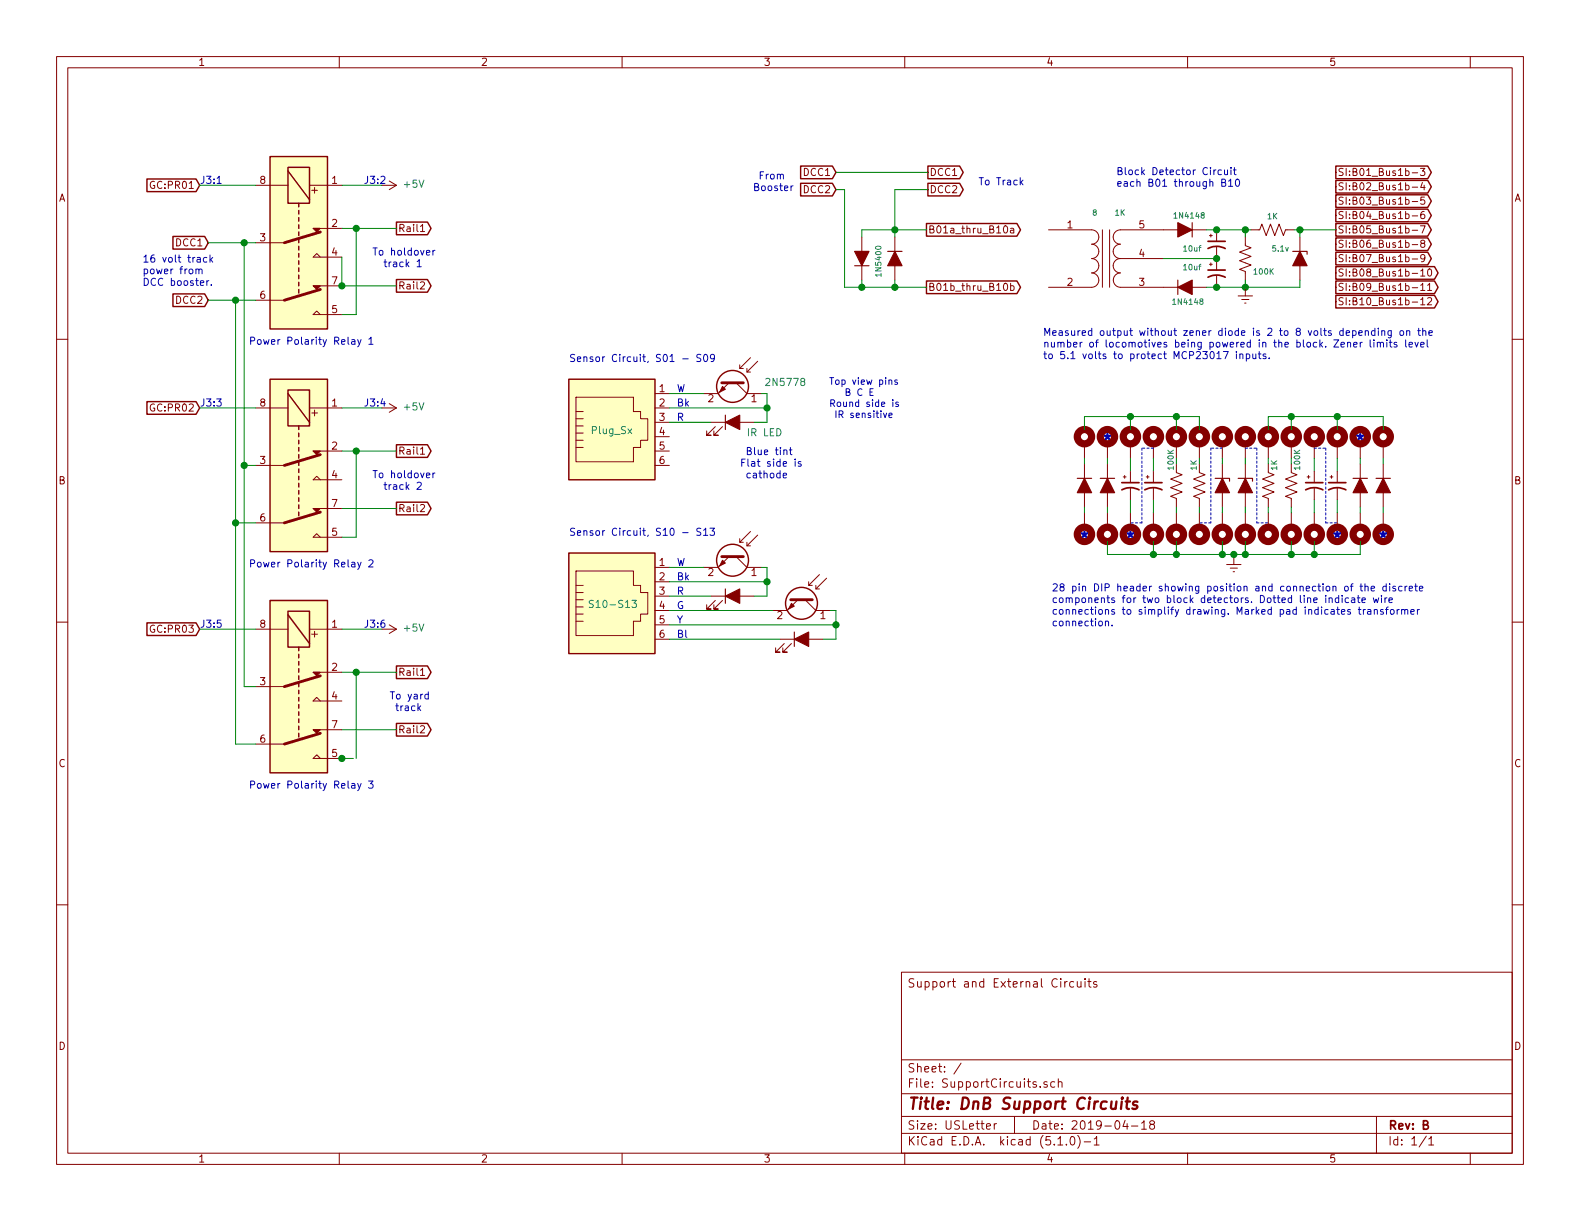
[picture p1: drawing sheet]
<svg xmlns="http://www.w3.org/2000/svg" width="279mm" height="216mm" viewBox="0 0 279 216" stroke-linecap="round" stroke-linejoin="round" font-family="sans-serif">
<g fill="none" stroke="#840000" stroke-width=".18">
<path d="M10 10h259.4v195.9h-259.4zM12 12h255.4v191.9h-255.4zM60 10v2M110 10v2M160 10v2M210 10v2M260 10v2M45.2 32.8h5.7M54.7 32.8h5.8M55.1 33.7h1M55.6 33.1v1.1M67.6 32.8h2.5"/>
<path d="M68.8 32l1.3 .8M70.1 32.8l-1.3 .7M249.7 30.6h1M249.7 33.1h1M249.7 35.6h1M249.7 38.2h1M251.2 29.8h.8l-.5 .5 .4 .1 .1 .4-.3 .2-.5-.1M251.2 39.9h.8l-.5 1.3M251.5 32.3l-.3 .8h.8M251.8 37.4l-.4 .1-.2 .4 .1 .6 .2 .2 .3-.1 .2-.2-.2-.5h-.3l-.3 .2M251.8 32.7v.9M251.9 34.8h-.6l-.1 .7 .5-.2 .3 .3v.3l-.3 .2-.5-.1"/>
<path d="M10 60h2M45.2 42.9h5.1M45.2 53.1h5.1M55.4 40.4h5.1M55.4 50.5h5.1M56.6 45.5l-.6-.7-.6 .7h5.1M56.6 55.6l-.6-.6-.6 .6h5.1M74.3 40l.4-.3v1.2M74.3 50l.5-.2 .3 .4-.8 .9h.8M74.3 40.9h.8M152.4 41.9v7.6M158.2 41.9v7.6"/>
<path d="M177.6 40.1l.1-.2a.67 .67 0 0 1 .5 .7 .67 .67 0 0 1-.5 .6l-.3-.5zM177.6 50.2l.1-.1a.67 .67 0 0 1 .5 .6 .67 .67 0 0 1-.5 .7l-.3-.5zM178.7 40.4h.5l.1 .8M178.7 50.6l.4-.1 .2 .2-.1 .6h-.5M178.7 50.1v1.3M179.3 40.7h-.5l-.1 .2v.2h.6M185.4 40.6h7.6a1.27 1.27 0 0 1 1.3 1.3 1.27 1.27 0 0 1-1.3 1.3 1.27 1.27 0 0 1 1.3 1.3 1.27 1.27 0 0 1-1.3 1.2 1.27 1.27 0 0 1 1.3 1.3 1.27 1.27 0 0 1-1.3 1.3 1.27 1.27 0 0 1 1.3 1.2 1.27 1.27 0 0 1-1.3 1.3h-7.6M194.9 40.6v10.2M196.2 40.6v10.2M198.1 45.7a1.27 1.27 0 0 0-1.3 1.3 1.27 1.27 0 0 0 1.3 1.3 1.27 1.27 0 0 0-1.2 1.2 1.27 1.27 0 0 0 1.2 1.3h15.3M198.1 45.7h7.6M213.4 40.6h-15.3a1.27 1.27 0 0 0-1.3 1.3 1.27 1.27 0 0 0 1.3 1.3 1.27 1.27 0 0 0-1.3 1.3 1.27 1.27 0 0 0 1.3 1.2"/>
<path d="M213.9 46.7h.5M213.9 41.7h.5M214.1 41.4v.5M214.1 46.5v.5M215.1 40.6v2.1M215.1 43.7v4.1M215.1 48.8v2M218.9 52.3h2.6M219.6 53h1.3M220.1 53.6h.2M220.2 41.9v1.5l1 .4-2 .8 2 .7-2 .8 2 .8-2 .7 1 .4v1.5M220.2 51.1v1.2"/>
<path d="M221.2 40.6h1.6l.3-1 .8 2.1 .8-2.1 .7 2.1 .8-2.1 .7 2.1 .4-1.1h1.6M229.9 41.9v7.6M249.7 40.7h1M249.7 43.3h1M249.7 45.8h1M249.7 50.9h1M251.2 53l.4-.4v1.3M251.2 47.9l.4-.4v1.3M251.2 50.4l.4-.3v1.3M251.2 53.9h.8M251.2 48.8h.8M251.2 51.4h.8"/>
<path d="M251.5 43l-.2-.1v-.3l.4-.1 .3 .2-.1 .2-.5 .2-.2 .2 .1 .3 .2 .1h.3l.2-.2v-.2l-.3-.3M252 45.6l-.3 .2-.3-.1-.2-.1 .2-.5 .3-.1 .2 .1a.84 .84 0 0 1-.3 1.2h-.2M252.5 52.8l.4-.2 .3 .4-.1 .2-.7 .7h.8M252.5 50.4l.3-.3v1.3M252.5 51.4h.7M252.6 47.7l.2-.2a.69 .69 0 0 1 .4 .7 .69 .69 0 0 1-.4 .6l-.2-.1-.1-.4zM267.4 60h2M45.2 72.1h5.7M54.7 72.1h5.8M55.1 73h1M55.4 79.8h5.1M55.6 72.5v1"/>
<path d="M67.6 72.1h2.5M68.8 71.4l1.3 .7M70.1 72.1l-1.3 .8M74.3 79.4l.4-.4v1.3M101.9 72.8h1.2M101.9 74h1.2M101.9 75.3h1.2M101.9 76.6h1.2M101.9 77.9h1.2M101.9 79.1h1.2M101.9 70.2h10.1v2.6h1.3v1.2h1.3v3.9h-1.3v1.2h-1.3v2.6h-10.1zM115.8 69.6h2.6"/>
<path d="M115.8 72.1h2.6M115.8 74.7h2.6M115.8 77.2h2.6M115.8 79.8h2.6M125.7 74.7h7.6M126.5 75.4l-1.5 1.6h.7h-.7v-.8M127.8 75.4l-1.6 1.6h.8h-.8v-.8M128.9 67.7l-1.9 1.9h-2.5M130.2 67.7l1.9 1.9h2.5M130.8 64.5v.7M132.1 65.2v.6M132.7 63.2l-1.9 2h.6"/>
<path d="M134 63.9l-1.9 1.9h.6M191.8 78.5v2.5M195.8 78.5v2.5M199.9 78.5v2.5M204 78.5v2.5M208 78.5v2.5M212.1 78.5v2.5M216.2 78.5v2.5M220.2 78.5v2.5M224.3 78.5v2.5M228.3 78.5v2.5M232.4 78.5v2.5"/>
<path d="M236.5 78.5v2.5M240.5 78.5v2.5M244.6 78.5v2.5M45.2 82.3h5.1M45.2 92.5h5.1M55.4 89.9h5.1M56.6 84.8l-.6-.6-.6 .6h5.1M56.6 95l-.6-.6-.6 .6h5.1M74.3 89.3l.5-.1 .3 .4-.8 .9h.8M74.3 80.3h.8M115.8 82.3h2.6M128.9 98.4l-1.9 1.9h-2.5"/>
<path d="M130.2 98.4l1.9 1.9h2.5M130.8 95.3v.6M132.1 95.9v.6M132.7 94l-1.9 1.9h.6M134 94.6l-1.9 1.9h.6M191.8 82v7.7M191.8 90.7v2.5M195.8 82v7.7M195.8 90.7v2.5M198.6 84.3h.5M198.9 84.1v.5M199.9 83.3v2"/>
<path d="M199.9 86.4v2M199.9 90.7v2.5M202.7 84.3h.5M202.9 84.1v.5M204 83.3v2M204 86.4v2M204 90.7v2.5M208 83.3v.3l1 .3-2 .8 2 .8-2 .7 2 .8-2 .8 1 .3v1.6M208 90.7v2.5M212.1 83.3v.3l1 .3-2 .8 2 .8-2 .7 2 .8-2 .8 1 .3v1.6M212.1 90.7v2.5M216.2 82v7.7"/>
<path d="M216.2 90.7v2.5M216.9 99.8h2.6M218.2 98.6v1.2M220.2 82v7.7M220.2 90.7v2.5M224.3 82v1.6l1 .3-2 .8 2 .8-2 .7 2 .8-2 .8 1 .3v1.6M224.3 90.7v2.5M228.3 82v1.6l1.1 .3-2.1 .8 2.1 .8-2.1 .7 2.1 .8-2.1 .8 1 .3v1.6M228.3 90.7v2.5M231.1 84.3h.5M231.4 84.1v.5M232.4 83.3v2"/>
<path d="M232.4 86.4v2M232.4 90.7v2.5M235.2 84.3h.5M235.5 84.1v.5M236.5 83.3v2M236.5 86.4v2M236.5 90.7v2.5M240.5 82v7.7M240.5 90.7v2.5M244.6 82v7.7M244.6 90.7v2.5M10 110h2"/>
<path d="M45.2 111.3h5.7M54.7 111.3h5.8M55.1 112.1h1M55.4 118.9h5.1M55.6 111.6v1M67.6 111.3h2.5M68.8 110.5l1.3 .8M70.1 111.3l-1.3 .7M74.3 118.5l.4-.3v1.2M74.3 119.4h.8M101.9 103.5h1.2M101.9 104.8h1.2"/>
<path d="M101.9 106h1.2M101.9 107.3h1.2M101.9 108.6h1.2M101.9 109.9h1.2M101.9 101h10.1v2.5h1.3v1.3h1.3v3.8h-1.3v1.3h-1.3v2.5h-10.1zM115.8 100.3h2.6M115.8 102.9h2.6M115.8 105.4h2.6M115.8 108h2.6M115.8 110.5h2.6M115.8 113h2.6M125.7 105.4h7.6"/>
<path d="M126.5 106.2l-1.5 1.5h.7h-.7v-.8M127.8 106.2l-1.6 1.5h.8h-.8v-.8M137.9 113h7.6M138.7 113.8l-1.5 1.5h.7h-.7v-.7M140 113.8l-1.6 1.5h.8h-.8v-.7M141.1 106l-1.9 2h-2.5M142.4 106l1.9 2h2.5M143 102.9v.6M144.3 103.5v.6M144.9 101.6l-1.9 1.9h.6M146.2 102.2l-1.9 1.9h.6M217.6 100.5h1.2"/>
<path d="M218.1 101.1h.2M267.4 110h2M45.2 121.4h5.1M45.2 131.6h5.1M55.4 129h5.1M56.6 124l-.6-.7-.6 .7h5.1M56.6 134.1l-.6-.6-.6 .6h5.1M74.3 128.4l.5-.1 .3 .4-.8 .9h.8M10 160h2M267.4 160h2M159.4 171.9h108v32h-108zM188.3 173.6v.9"/>
<path d="M188.7 173.6l-.4 .2M189.9 173.6h-.5l-.2 .2v.6l.2 .1h.5M190.5 173.6v.7a.39 .39 0 0 0 .7 .1M191.2 173.6v.9M191.9 173.1v.1M191.9 173.6v.9M192.4 173.6h.5M192.6 173.1v1.2l.3 .2M193.9 173.6h-.3l-.2 .2v.2l.5 .1v.4h-.5M159.4 197.4h108M159.4 193.4h108M159.4 187.4h108"/>
<path d="M170 188l-1.3 1.9M174.4 199.2l.8-.2-.1-.2-.4-.1-.3 .2 .1 .7h.6M175.8 198.7v1M176.2 198.7l-.3 .1-.1 .2M179.4 197.4v3M183.9 192.1v.2M185.2 191.3a.37 .37 0 0 0-.6 .2l.1 .2 .5 .1v.2l-.2 .3-.4-.1M186.5 191.3h-.4l-.3 .2 .1 .6 .2 .2 .4-.1M187.1 191.4l.1-.1a.37 .37 0 0 1 .6 .2v.8M187.1 190.8v1.5M199 198.1l-.4 1.1h.9M199.3 198.7v1"/>
<path d="M200.1 199.1h1.1M201.9 198.6l.4-.4v1.5M201.9 199.7h.8M203.6 198.8l-.3-.3 .1-.2 .2-.1h.4l.2 .3-.1 .2-.6 .2a.48 .48 0 0 0-.1 .6l.2 .2 .5-.2a.48 .48 0 0 0-.1-.6l-.1-.1M243.4 197.4v6.5M60 203.9v2M110 203.9v2M159.4 200.4h108M160 203.9v2M187.1 202.5h.8M188.6 202.3v.2M189.4 201.1l.3-.1a.94 .94 0 0 1 0 1.5 .82 .82 0 0 1-.3-1.4z"/>
<path d="M190.6 200.8a1.71 1.71 0 0 1 0 2.2M191.7 201.9h1.2M193.5 201.4l.4-.4v1.5M193.5 202.5h.9M210 203.9v2M252.2 200.9l-1.2 1.9M252.7 201.4l.4-.4v1.5M252.7 202.5h.8M260 203.9v2"/>
</g>
<path d="M197.4 194.8l-.1 1.3M198.4 194.8l-.2 1.3M198.5 194.1l-.2 .1 .2 .1v-.2v.2M199.1 194.8h.7M199.4 194.1l-.2 1.7 .1 .2 .3 .1M201.1 194.8a.49 .49 0 0 0-.7 .3v.2l.5 .1 .2 .3-.3 .4-.6-.1" fill="none" stroke="#840000" stroke-width=".41"/>
<g fill="none" stroke="#840000" stroke-width=".25">
<path d="M26 31.6h8.7l.6 1.2-.6 1.1h-8.7zM47.8 27.7h10.1v30.5h-10.1zM50.9 29.6h3.8v6.3h-3.8zM50.9 30.2l3.8 5.1M52.8 35.9v.7M52.8 37.2v.6M52.8 38.5v.6M52.8 39.8v.6M70.1 39.3h5.5l.6 1.1-.6 1.1h-5.5zM141.6 29.4h5.6l.6 1.1-.6 1.1h-5.6zM141.6 32.4h5.6l.6 1.1-.6 1.1h-5.6zM163.8 39.5h16l.7 1.1-.7 1.2h-16z"/>
<path d="M164.1 29.4h5.6l.6 1.1-.6 1.1h-5.6zM164.1 32.4h5.6l.6 1.1-.6 1.1h-5.6zM236.2 29.4h16.3l.6 1.1-.6 1.1h-16.3zM236.2 31.9h16.3l.6 1.1-.6 1.1h-16.3zM236.2 34.4h16.3l.6 1.2-.6 1.1h-16.3zM236.2 37h16.3l.6 1.1-.6 1.1h-16.3zM236.2 39.5h16.3l.6 1.1-.6 1.2h-16.3zM30.6 41.8h5.6l.6 1.1-.6 1.1h-5.6zM30.6 52h5.6l.6 1.1-.6 1.1h-5.6zM52.8 41v.7M52.8 42.3v.6M52.8 43.6v.6"/>
<path d="M52.8 44.8v.7M52.8 46.1v.6M52.8 47.4v.6M52.8 48.6v.7M52.8 49.9v.6M52.8 51.2v.6M70.1 49.4h5.5l.6 1.1-.6 1.2h-5.5zM163.8 49.7h16l.7 1.1-.7 1.1h-16zM236.2 52.2h17.5l.6 1.1-.6 1.2h-17.5zM236.2 42.1h16.3l.6 1.1-.6 1.1h-16.3zM236.2 44.6h16.3l.6 1.1-.6 1.1h-16.3zM236.2 47.1h17.5l.6 1.2-.6 1.1h-17.5z"/>
<path d="M236.2 49.7h17.5l.6 1.1-.6 1.1h-17.5zM26 71h8.7l.6 1.1-.6 1.2h-8.7zM47.8 67.1h10.1v30.4h-10.1zM50.9 69h3.8v6.3h-3.8zM50.9 69.6l3.8 5.1M52.8 75.3v.6M52.8 76.6v.6M52.8 77.9v.6M52.8 79.1v.7M70.1 78.6h5.5l.6 1.2-.6 1.1h-5.5zM100.6 67.1h15.2v17.7h-15.2zM52.8 80.4v.6"/>
<path d="M52.8 81.7v.6M52.8 82.9v.7M52.8 84.2v.6M52.8 85.5v.6M52.8 86.7v.7M52.8 88v.6M52.8 89.3v.6M52.8 90.6v.6M70.1 88.8h5.5l.6 1.1-.6 1.1h-5.5zM100.6 97.8h15.2v17.8h-15.2zM26 110.1h8.7l.6 1.2-.6 1.1h-8.7zM47.8 106.2h10.1v30.5h-10.1z"/>
<path d="M50.9 108.1h3.8v6.3h-3.8zM50.9 108.7l3.8 5.1M52.8 114.4v.7M52.8 115.7v.6M52.8 117v.6M52.8 118.2v.7M52.8 119.5v.6M70.1 117.8h5.5l.6 1.1-.6 1.1h-5.5zM52.8 120.8v.6M52.8 122v.7M52.8 123.3v.7M52.8 124.6v.6"/>
<path d="M52.8 125.9v.6M52.8 127.1v.7M52.8 128.4v.6M52.8 129.7v.6M70.1 127.9h5.5l.6 1.1-.6 1.1h-5.5z"/>
<circle cx="129.5" cy="68.3" r="2.82"/>
<circle cx="129.5" cy="99.1" r="2.82"/>
<circle cx="141.7" cy="106.7" r="2.82"/>
</g>
<g fill="none" stroke="#0000af" stroke-width=".18">
<path d="M38.4 32.4h.7M138 31l.2-.2 .3 .1v.7M139.9 32.9v.8M140.2 32.9l-.3 .2M180.5 32.2l.4 .5M180.9 31.9l-.5 .4M215 30l-.3 .3M216 30.1l-.4-.1-.2 .3 .1 .5h.5M216.1 32.3l.5-.1 .1-.2v-.2l-.6-.1v1.2h.4l.2-.1 .1-.3-.3-.2M216.5 30l.1 .8 .3 .1 .2-.1M217.1 30v.9M217.2 32l.4-.3v1.2"/>
<path d="M217.2 32.9h.8M217.7 29.6v.1M217.7 30v.9M218.1 30h.5M218.3 29.6v1.1l.3 .2M218.6 31.8l.2-.1a.67 .67 0 0 1 .4 .6 .67 .67 0 0 1-.4 .6 .83 .83 0 0 1-.2-1.1zM34.6 47.7l.2-.1h.3l.1 .8M34.6 47.6v.8M34.9 45.6h.5v.8M35.2 47.8l.2-.2h.3v.8M35.4 45.8l-.4 .1-.2 .2 .1 .2h.5M36.6 45.6l-.4-.1-.2 .2 .1 .6h.5"/>
<path d="M36.6 49.6v.9M36.9 49.6l-.3 .3M37.1 45.1v1.3M37.2 45.9l.4 .5M37.4 50.3v.2M37.6 45.5l-.5 .5M65.2 60l.4-.4v1.3M73.8 46.3l.3-.4v1.3M73.8 47.2h.7M75.4 44.7l.6-.1-.1-.3h-.3l-.2 .2 .1 .6h.4M76.6 44.3v.8M76.9 44.3l-.3 .2"/>
<path d="M239.2 58.5h.4l.2 .2-.1 .6h-.5M239.2 58.5v1.2M240.3 58.9l.6-.1-.1-.3h-.3l-.2 .1 .1 .7h.4M241.4 58.6l.2-.1h.3l.1 .8M241.4 58.5v.8M243.1 58.5h-.3l-.3 .2 .1 .6h.5M243.1 58v1.3M243.7 58v.2M243.7 58.5v.8M244.3 58.6l.2-.1h.3l.1 .8M244.3 58.5v.8M246 58.5v1.1l-.2 .1h-.3"/>
<path d="M246 58.5h-.3l-.3 .2 .1 .6h.5M247.6 58.6l.2-.1 .4 .1v.5l-.1 .2h-.3l-.2-.1zM248.7 58.6l.2-.1h.4v.8M248.7 58.5v.8M250.7 58.5h.5M250.9 58v1.1l.3 .2M251.6 58.6l.2-.1h.3v.8M251.6 58v1.3M252.7 58.9l.6-.1-.1-.3h-.3l-.2 .1 .1 .7h.4M44.3 60.3l.7-.1v-.5l-.2-.1h-.5v1.3M45.6 60.1l.3-.1 .2 .2v.6l-.3 .1-.3-.2zM46.6 60l.3 .9 .2-.6 .2 .6 .3-.9"/>
<path d="M65.2 60.9h.8M120.7 63.4h1M123.9 62.7h-.5l-.1 .1v.4l.6 .2v.3l-.2 .2h-.5M124.5 62.8l.2-.1a.67 .67 0 0 1 .5 .6 .67 .67 0 0 1-.5 .6l-.3-.5zM126.3 63.2l-.2 .2h-.2l-.3-.2 .1-.4 .2-.1h.2l.2 .2a.97 .97 0 0 1-.2 1h-.3M138.6 79.7l.2-.1h.3l.1 .8M138.6 79.6v.8M139.6 79.6h.5M139.8 79.1v1.1l.3 .2M153.8 69.3h.4M154.4 68.7h-.6v1.2h.6M156.2 73.1l.3 .7 .3-.7"/>
<path d="M157.2 67.3l.5-.1v.8M157.2 73.5l.6-.2-.1-.2h-.3l-.2 .1 .1 .6h.4M157.9 70.7v.1M157.9 71.1v.8M158.7 67.2h-.3l-.2 .2 .1 .1 .4 .1v.3h-.5M158.9 71.1h-.3l-.2 .2v.1l.5 .2v.2h-.5M216.3 62.2h.9l-.6 1.2M218.6 62.6v.8M219.3 62.7l.1-.1h.3l.1 .8M219.3 62.6v.8M220.4 62.6h.4l.2 .2-.1 .6h-.5M220.4 62.6v1.3"/>
<path d="M221.5 62.6l.1 .8h.3l.2-.1M222.1 62.6v.8M222.5 62.6h.5M222.7 62.2v1l.3 .2M223.9 62.6h-.4l-.2 .2 .1 .1 .5 .2v.3h-.6M224.4 63.3v.1M238.3 60.7l.2-.2 .3 .1v.8M239.4 60.9l.6-.1-.1-.2-.3-.1-.2 .2v.6h.5M240.5 60.5v.9M240.9 60.5l-.3 .1-.1 .2M242.3 60.1v1.1l.2 .2M243 60.1v.1"/>
<path d="M243 60.5v.9M243.6 60.7l.1-.2 .3 .1 .1 .8M243.6 60.5v.9M244.1 60.7l.2-.2 .3 .1 .1 .8M245.2 60.1v.1M245.2 60.5v.9M245.7 60.5h.5M245.8 60.1v1.1l.4 .2M247 60.6l-.3-.1-.2 .2 .1 .2 .4 .1v.3h-.5M248.6 60.1v1.1l.1 .2M249.2 60.9l.6-.1-.1-.2-.3-.1-.2 .2v.6h.5M250.2 60.5l.3 .9 .3-.9"/>
<path d="M251.2 60.9l.6-.1v-.2l-.4-.1-.2 .2 .1 .6h.5M252.4 60.1v1.1l.2 .2M44.3 99.6l.7-.1v-.4l-.2-.1h-.5v1.3M45.6 99.5l.3-.1 .2 .1v.7l-.3 .1-.3-.3zM46.6 99.4l.3 .9 .2-.7 .2 .7 .3-.9M65.2 99.1l.5-.1 .2 .1 .1 .2-.1 .2-.7 .8h.8M73.8 85.4l.4-.1 .2 .1 .1 .2-.1 .2-.7 .7h.8M75.4 84l.6-.1-.1-.2-.3-.1-.2 .2 .1 .6h.4M76.6 83.6v.9M76.9 83.6l-.3 .3M120.7 94.2h1M123.9 93.5l-.5-.1-.1 .1v.5l.6 .2v.2l-.2 .3-.5-.1"/>
<path d="M124.4 93.8l.4-.4v1.3M124.4 94.7h.7M125.6 93.4h.7l-.4 .5 .4 .1-.1 .6-.4 .1-.2-.2M138.5 84.1l.6-.1-.1-.3h-.3l-.2 .1 .1 .7h.4M140.6 81.2v.1M140.6 81.6v.8M141.6 81.7l-.3-.1-.2 .2 .1 .2 .4 .1v.3h-.5M195.5 110l.2-.2 .3 .1v.8M195.5 109.8v.9M196.6 110.5v.2M234.4 105.7v.9M235 105.8l.2-.1 .3 .1 .1 .8"/>
<path d="M235 105.7v.9M236.7 105.8l-.3-.1-.3 .2 .1 .6h.5M236.7 105.3v1.3M237.3 105.7v.9M237.9 103.7h.3l.2 .2-.1 .5-.3 .1-.2-.1zM238.5 105.8l-.4-.1-.2 .2 .1 .6h.5M238.8 107.8h-.3l-.2 .2 .1 .1 .4 .2v.3h-.5M238.8 103.7h.5M239 105.8h.5l.1 .8M239.3 103.2l-.3 .2v1.1M239.6 106l-.5 .1-.1 .1 .1 .4 .5-.1M240 105.7h.5"/>
<path d="M240.2 105.3v1.1l.3 .2M240.2 107.8h.5M240.4 107.3v1.1l.3 .2M240.5 103.7h.5M240.7 103.2v1.1l.3 .2M240.8 106.1l.7-.1-.1-.2-.4-.1-.2 .2 .1 .6h.5M241.1 107.8v.8M241.4 103.8l.2-.1h.3v.8M241.4 103.2v1.3M241.5 107.8h-.3l-.1 .2M241.9 107.8h.5v.8M242.4 108.1h-.4l-.2 .2 .1 .3h.5"/>
<path d="M242.5 104.1l.6-.1-.1-.3h-.4l-.1 .1v.6h.5M242.8 105.7l.3 .9 .2-.7 .3 .7 .2-.9M243 107.9l.2-.1h.3l.1 .8M243 107.8v.8M244.3 105.3v.1M244.3 105.7v.9M244.6 107.8h-.3l-.2 .2 .1 .1 .4 .2v.3h-.5M244.9 105.7v.9M245 107.8h.5M245.1 103.7h-.3l-.3 .2 .2 .5h.4M245.1 103.2v1.3M245.3 105.7l-.3 .1-.1 .1"/>
<path d="M245.5 107.3l-.3 .2v1.1M245.6 106.1l.6-.1v-.2l-.4-.1-.2 .2 .1 .6h.5M245.7 103.2v.2M245.7 103.7v.8M246 107.8h.3l.2 .2-.1 .6h-.3l-.2-.1zM246.8 103.7h-.3l-.2 .1 .1 .2 .4 .1v.3h-.5M247.1 107.8v.8M247.4 107.8l-.3 .2M247.9 107.9l.1-.1h.3l.1 .8M247.9 107.8v.8M247.9 103.7h-.4l-.2 .2 .1 .5h.5M248.4 108l.2-.2h.3v.8"/>
<path d="M248.5 103.7v.8M248.8 103.7l-.3 .2M249.2 104.1l.6-.1-.1-.3h-.3l-.2 .1 .1 .6h.4M249.5 108.2l.6-.1-.1-.3h-.3l-.2 .2 .1 .6h.4M250.2 103.7h.4M250.3 103.2v1.1l.3 .2M250.6 107.8v.8M251 104.1l.6-.1-.1-.3h-.3l-.2 .1 .1 .6h.4M251 107.8h-.3l-.1 .2M44.3 138.8l.7-.1v-.5l-.2-.1h-.5v1.3M45.6 138.6l.3-.1 .2 .2v.6l-.3 .1-.3-.3zM46.6 138.5l.3 .9 .2-.6 .2 .6 .3-.9"/>
<path d="M65.2 138.1h.8l-.5 .5 .4 .1v.5l-.2 .2-.5-.2M73.9 124.4v1.3M74 125.2l.4 .5M74.4 124.8l-.5 .5M75.7 122.8h-.3l-.3 .2 .2 .5h.4M75.7 122.3v1.3"/>
</g>
<g fill="#ffffc2" stroke="#ffffc2" stroke-width=".18">
<path d="M100.6 67.1h15.2v17.7h-15.2z"/>
<path d="M47.8 27.7h10.1v30.5h-10.1z"/>
<path d="M47.8 67.1h10.1v30.4h-10.1z"/>
<path d="M47.8 106.2h10.1v30.5h-10.1z"/>
<path d="M100.6 97.8h15.2v17.8h-15.2z"/>
</g>
<path d="M193.5 37.5l-.2-.2 .2-.2h.2l.2 .2-.1 .1-.5 .3 .2 .4 .4-.2-.2-.4M198.4 37.5l.4 .6M198.8 37.1l-.5 .5M104.9 106.2l-.5-.1-.1 .2-.1 .2 .1 .2 .5 .2 .1 .3-.2 .2h-.5M111.8 106.1h.7l-.4 .5 .4 .2v.4l-.2 .2-.5-.1" fill="none" stroke="#008484" stroke-width=".18"/>
<g fill="none" stroke="#840000" stroke-width=".2">
<path d="M210.8 39.4v2.5M151.1 47h2.6M157 44.5h2.5M208.3 49.5v2.6M228.6 44.5h2.5v.5M128.3 73.4v2.5M190.5 84.6h2.5M194.6 84.6h2.5M214.9 84.6h2.5v.5M218.9 84.6h2.6v.5M239.3 84.6h2.5M243.3 84.6h2.6"/>
<path d="M128.3 104.1v2.6M140.5 111.8v2.5"/>
</g>
<g fill="#840000" stroke="#840000" stroke-width=".2">
<path d="M208.3 50.8l2.5-1.3v2.6z"/>
<path d="M208.3 39.4l2.5 1.2-2.5 1.3z"/>
<path d="M229.9 44.5l1.2 2.5h-2.5z"/>
<path d="M158.2 44.5l1.3 2.5h-2.5z"/>
<path d="M151.1 44.5h2.6l-1.3 2.5z"/>
<path d="M220.2 84.6l1.3 2.5h-2.6z"/>
<path d="M216.2 84.6l1.2 2.5h-2.5z"/>
<path d="M244.6 84.6l1.3 2.5h-2.6z"/>
<path d="M240.5 84.6l1.3 2.5h-2.5z"/>
<path d="M195.8 84.6l1.3 2.5h-2.5z"/>
<path d="M191.8 84.6l1.2 2.5h-2.5z"/>
<path d="M128.3 74.7l2.5-1.3v2.5z"/>
<path d="M128.3 105.4l2.5-1.3v2.6z"/>
<path d="M140.5 113l2.5-1.2v2.5z"/>
</g>
<path d="M213.6 49a3.2 3.2 0 0 1 3.1 0M213.6 43.9a3.2 3.2 0 0 1 3.1 0M213.6 47.8h3.1M213.6 42.7h3.1M198.4 86.6a3.2 3.2 0 0 1 3 0M198.4 85.3h3M202.4 86.6a3.2 3.2 0 0 1 3.1 0M202.4 85.3h3.1M230.9 86.6a3.2 3.2 0 0 1 3 0M230.9 85.3h3M234.9 86.6a3.2 3.2 0 0 1 3.1 0M234.9 85.3h3.1" fill="none" stroke="#840000" stroke-width=".3"/>
<g fill="none" stroke="#008400" stroke-width=".18">
<path d="M35.3 32.8h9.9M60.5 32.8h7.1M147.8 33.5h1.6v17.3h14.4M147.8 30.5h16.3M164.1 33.5h-5.9v8.4M36.8 42.9h8.4M36.8 53.1h8.4M41.7 53.1v78.5h3.5M43.2 42.9v78.5h2M60.5 40.4h9.6M60.5 45.5v5h9.6M63 40.4v15.2h-2.5"/>
<path d="M152.4 49.5v1.3M158.2 49.5v1.3M163.8 40.6h-11.4v1.3M205.7 45.7h9.4M213.4 40.6h7.8M220.2 40.6v1.3M220.2 49.5v1.3M228.9 40.6h7.3M229.9 49.5v1.3h-16.5M229.9 40.6v1.3M35.3 72.1h9.9M60.5 79.8h9.6"/>
<path d="M60.5 72.1h7.1M63 79.8v15.2h-2.5M118.4 69.6h6.1M118.4 74.7h7.3M118.4 72.1h17.2M134.6 69.6h1v5.1h-2.3M191.8 75.9v-2.2h20.3v2.2M199.9 73.7v2.2M208 73.7v2.2M224.3 75.9v-2.2h20.3v2.2M228.3 73.7v2.2M236.5 73.7v2.2"/>
<path d="M41.7 92.5h3.5M43.2 82.3h2M60.5 89.9h9.6M191.8 81v1M191.8 89.7v1M195.8 95.8v2.2h44.7v-2.2M195.8 81v1M195.8 89.7v1M199.9 81v2.3M199.9 88.4v2.3M204 81v2.3M204 88.4v2.3"/>
<path d="M204 95.8v2.2M208 89.7v1M208 95.8v2.2M212.1 89.7v1M216.2 81v1M216.2 89.7v1M216.2 95.8v2.2M218.2 98v.6M220.2 81v1M220.2 89.7v1M220.2 95.8v2.2M224.3 81v1"/>
<path d="M224.3 89.7v1M228.3 81v1M228.3 89.7v1M228.3 95.8v2.2M232.4 81v2.3M232.4 88.4v2.3M232.4 95.8v2.2M236.5 81v2.3M236.5 88.4v2.3M240.5 81v1M240.5 89.7v1M244.6 81v1"/>
<path d="M244.6 89.7v1M35.3 111.3h9.9M60.5 118.9h9.6M60.5 111.3h7.1M63 118.9v15.2M118.4 100.3h6.1M118.4 105.4h7.3M118.4 102.9h17.2M118.4 108h18.3M118.4 113h19.5M118.4 110.5h29.4M134.6 100.3h1v5.1h-2.3"/>
<path d="M146.8 108h1v5h-2.3M59.9 134.1h2.6M60.5 129h9.6"/>
</g>
<g fill="#008400" stroke="#008400" stroke-width=".25">
<circle cx="215.1" cy="45.7" r=".51"/>
<circle cx="215.1" cy="40.6" r=".51"/>
<circle cx="220.2" cy="40.6" r=".51"/>
<circle cx="215.1" cy="50.8" r=".51"/>
<circle cx="220.2" cy="50.8" r=".51"/>
<circle cx="152.4" cy="50.8" r=".51"/>
<circle cx="204" cy="98" r=".51"/>
<circle cx="208" cy="98" r=".51"/>
<circle cx="232.4" cy="98" r=".51"/>
<circle cx="228.3" cy="98" r=".51"/>
<circle cx="216.2" cy="98" r=".51"/>
<circle cx="220.2" cy="98" r=".51"/>
<circle cx="208" cy="73.7" r=".51"/>
<circle cx="199.9" cy="73.7" r=".51"/>
<circle cx="228.3" cy="73.7" r=".51"/>
<circle cx="236.5" cy="73.7" r=".51"/>
<circle cx="218.2" cy="98" r=".51"/>
<circle cx="60.5" cy="50.5" r=".51"/>
<circle cx="63" cy="40.4" r=".51"/>
<circle cx="63" cy="79.8" r=".51"/>
<circle cx="63" cy="118.9" r=".51"/>
<circle cx="60.5" cy="134.1" r=".51"/>
<circle cx="43.2" cy="42.9" r=".51"/>
<circle cx="43.2" cy="82.3" r=".51"/>
<circle cx="41.7" cy="53.1" r=".51"/>
<circle cx="41.7" cy="92.5" r=".51"/>
<circle cx="135.6" cy="72.1" r=".51"/>
<circle cx="135.6" cy="102.9" r=".51"/>
<circle cx="147.8" cy="110.5" r=".51"/>
<circle cx="158.2" cy="40.6" r=".51"/>
<circle cx="158.2" cy="50.8" r=".51"/>
<circle cx="229.9" cy="40.6" r=".51"/>
</g>
<g fill="none" stroke="#840000" stroke-width="1.3">
<circle cx="191.8" cy="77.2" r="1.27"/>
<circle cx="195.8" cy="77.2" r="1.27"/>
<circle cx="199.9" cy="77.2" r="1.27"/>
<circle cx="204" cy="77.2" r="1.27"/>
<circle cx="208" cy="77.2" r="1.27"/>
<circle cx="212.1" cy="77.2" r="1.27"/>
<circle cx="216.2" cy="77.2" r="1.27"/>
<circle cx="220.2" cy="77.2" r="1.27"/>
<circle cx="224.3" cy="77.2" r="1.27"/>
<circle cx="228.3" cy="77.2" r="1.27"/>
<circle cx="232.4" cy="77.2" r="1.27"/>
<circle cx="236.5" cy="77.2" r="1.27"/>
<circle cx="240.5" cy="77.2" r="1.27"/>
<circle cx="244.6" cy="77.2" r="1.27"/>
<circle cx="191.8" cy="94.5" r="1.27"/>
<circle cx="195.8" cy="94.5" r="1.27"/>
<circle cx="199.9" cy="94.5" r="1.27"/>
<circle cx="204" cy="94.5" r="1.27"/>
<circle cx="208" cy="94.5" r="1.27"/>
<circle cx="212.1" cy="94.5" r="1.27"/>
<circle cx="216.2" cy="94.5" r="1.27"/>
<circle cx="220.2" cy="94.5" r="1.27"/>
<circle cx="224.3" cy="94.5" r="1.27"/>
<circle cx="228.3" cy="94.5" r="1.27"/>
<circle cx="232.4" cy="94.5" r="1.27"/>
<circle cx="236.5" cy="94.5" r="1.27"/>
<circle cx="240.5" cy="94.5" r="1.27"/>
<circle cx="244.6" cy="94.5" r="1.27"/>
</g>
<path d="M201.9 79.2v13.3M204 79.2h-2.1M214.1 79.2v13.3M216.2 79.2h-2.1M220.2 79.2h2M222.2 79.2v13.3M232.4 79.2h2M234.4 79.2v13.3M201.9 92.5h-2M214.1 92.5h-2M222.2 92.5h2.1M234.4 92.5h2.1" fill="none" stroke="#0000af" stroke-width=".18" stroke-dasharray=".4 .4"/>
<path d="M56.6 41l-6.3 1.9M56.6 51.2l-6.3 1.9M127.6 67.7h3.8M56.6 80.4l-6.3 1.9M56.6 90.6l-6.3 1.9M127.6 98.4h3.8M56.6 119.5l-6.3 1.9M139.8 106h3.8M56.6 129.7l-6.3 1.9" fill="none" stroke="#840000" stroke-width=".51"/>
<g fill="#840000" stroke="#840000" stroke-width=".18">
<path d="M55.4 40.4h1.2l-.6 .6z"/>
<path d="M55.4 50.5h1.2l-.6 .7z"/>
<path d="M55.4 79.8h1.2l-.6 .6z"/>
<path d="M55.4 89.9h1.2l-.6 .7z"/>
<path d="M55.4 118.9h1.2l-.6 .6z"/>
<path d="M55.4 129h1.2l-.6 .7z"/>
<path d="M127.8 68.3l.5 .5-1 .5z"/>
<path d="M127.8 99.1l.5 .5-1 .5z"/>
<path d="M140 106.7l.5 .5-1.1 .5z"/>
</g>
<g font-size="2.8" fill="#0000af">
<text x="194.8" y="78.9">*</text>
<text x="239.5" y="78.9">*</text>
<text x="190.8" y="96.1">*</text>
<text x="198.9" y="96.1">*</text>
<text x="235.5" y="96.1">*</text>
<text x="243.6" y="96.1">*</text>
</g>
<text font-size="2.8" fill="#840000" x="160.4" y="196.2">Title: DnB Support Circuits</text>
<g font-size="2.1" fill="#840000">
<text x="160.4" y="174.6">Support and External Circuits</text>
<text x="160.4" y="189.6">Sheet: /</text>
<text x="160.4" y="192.3">File: SupportCircuits.sch</text>
<text x="160.4" y="202.5">KiCad E.D.A. kicad (5.1.0)-1</text>
<text x="160.4" y="199.7">Size: USLetter</text>
<text x="182.4" y="199.7">Date: 2019-04-18</text>
<text x="245.4" y="199.7">Rev: B</text>
<text x="245.4" y="202.5">Id: 1/1</text>
</g>
<g font-size="1.8" fill="#840000">
<text x="35" y="11.6">1</text>
<text x="85" y="11.6">2</text>
<text x="135" y="11.6">3</text>
<text x="185" y="11.6">4</text>
<text x="235" y="11.6">5</text>
<text x="10.4" y="35.6">A</text>
<text x="26.8" y="33.4">GC:PR01</text>
<text x="46" y="32.5">8</text>
<text x="58.7" y="32.5">1</text>
<text x="142.2" y="31.1">DCC1</text>
<text x="142.2" y="34.2">DCC2</text>
<text x="164.3" y="31.1">DCC1</text>
<text x="164.3" y="34.2">DCC2</text>
<text x="236.5" y="31.1">SI:B01_Bus1b-3</text>
<text x="236.5" y="33.7">SI:B02_Bus1b-4</text>
<text x="267.8" y="35.6">A</text>
<text x="58.7" y="40.1">2</text>
<text x="70.4" y="41">Rail1</text>
<text x="164.1" y="41.3">B01a_thru_B10a</text>
<text x="188.7" y="40.4">1</text>
<text x="201.4" y="40.4">5</text>
<text x="236.5" y="36.2">SI:B03_Bus1b-5</text>
<text x="236.5" y="38.7">SI:B04_Bus1b-6</text>
<text x="236.5" y="41.3">SI:B05_Bus1b-7</text>
<text x="31.2" y="43.6">DCC1</text>
<text x="46" y="42.7">3</text>
<text x="58.7" y="45.2">4</text>
<text x="201.4" y="45.5">4</text>
<text x="236.5" y="43.8">SI:B06_Bus1b-8</text>
<text x="236.5" y="46.4">SI:B07_Bus1b-9</text>
<text x="31.2" y="53.7">DCC2</text>
<text x="46" y="52.8">6</text>
<text x="58.7" y="50.3">7</text>
<text x="70.4" y="51.2">Rail2</text>
<text x="164.1" y="51.4">B01b_thru_B10b</text>
<text x="188.7" y="50.5">2</text>
<text x="201.4" y="50.5">3</text>
<text x="236.5" y="54">SI:B10_Bus1b-12</text>
<text x="236.5" y="48.9">SI:B08_Bus1b-10</text>
<text x="236.5" y="51.4">SI:B09_Bus1b-11</text>
<text x="58.7" y="55.4">5</text>
<text x="46" y="71.9">8</text>
<text x="58.7" y="71.9">1</text>
<text x="116.6" y="69.3">1</text>
<text x="116.6" y="71.9">2</text>
<text x="125.2" y="71.1">2</text>
<text x="132.9" y="71.1">1</text>
<text x="26.8" y="72.8">GC:PR02</text>
<text x="116.6" y="74.4">3</text>
<text x="116.6" y="77">4</text>
<text x="46" y="82">3</text>
<text x="58.7" y="79.5">2</text>
<text x="70.4" y="80.4">Rail1</text>
<text x="116.6" y="79.5">5</text>
<text x="116.6" y="82">6</text>
<text x="10.4" y="85.6">B</text>
<text x="58.7" y="84.6">4</text>
<text x="58.7" y="89.7">7</text>
<text x="267.8" y="85.6">B</text>
<text x="46" y="92.2">6</text>
<text x="58.7" y="94.7">5</text>
<text x="70.4" y="90.6">Rail2</text>
<text x="116.6" y="100.1">1</text>
<text x="125.2" y="101.9">2</text>
<text x="132.9" y="101.9">1</text>
<text x="116.6" y="102.6">2</text>
<text x="116.6" y="105.2">3</text>
<text x="116.6" y="107.7">4</text>
<text x="26.8" y="111.9">GC:PR03</text>
<text x="46" y="111">8</text>
<text x="58.7" y="111">1</text>
<text x="116.6" y="110.2">5</text>
<text x="116.6" y="112.8">6</text>
<text x="137.4" y="109.5">2</text>
<text x="145.1" y="109.5">1</text>
<text x="58.7" y="118.6">2</text>
<text x="70.4" y="119.5">Rail1</text>
<text x="46" y="121.2">3</text>
<text x="58.7" y="123.7">4</text>
<text x="46" y="131.3">6</text>
<text x="58.7" y="128.8">7</text>
<text x="70.4" y="129.7">Rail2</text>
<text x="10.4" y="135.6">C</text>
<text x="58.7" y="133.9">5</text>
<text x="267.8" y="135.6">C</text>
<text x="10.4" y="185.6">D</text>
<text x="267.8" y="185.6">D</text>
<text x="35" y="205.5">1</text>
<text x="85" y="205.5">2</text>
<text x="135" y="205.5">3</text>
<text x="185" y="205.5">4</text>
<text x="235" y="205.5">5</text>
</g>
<g font-size="1.8" fill="#0000af">
<text x="35.3" y="32.5">J3:1</text>
<text x="64.3" y="32.5">J3:2</text>
<text x="133.1" y="33.8">Booster</text>
<text x="133.6" y="31.7">From</text>
<text x="173" y="32.8">To Track</text>
<text x="197.4" y="31">Block Detector Circuit</text>
<text x="197.4" y="33">each B01 through B10</text>
<text x="25.1" y="46.4">16 volt track</text>
<text x="65.8" y="45.2">To holdover</text>
<text x="66.8" y="47.2">track 1</text>
<text x="25.1" y="48.5">power from</text>
<text x="25.1" y="50.5">DCC booster.</text>
<text x="184.4" y="59.4">Measured output without zener diode is 2 to 8 volts depending on the</text>
<text x="47.3" y="61">Power Polarity Relay 1</text>
<text x="100.6" y="64">Sensor Circuit, S01 - S09</text>
<text x="184.4" y="61.4">number of locomotives being powered in the block. Zener limits level</text>
<text x="184.4" y="63.5">to 5.1 volts to protect MCP23017 inputs.</text>
<text x="35.3" y="71.9">J3:3</text>
<text x="64.3" y="71.9">J3:4</text>
<text x="119.6" y="69.3">W</text>
<text x="119.6" y="71.9">Bk</text>
<text x="119.6" y="74.4">R</text>
<text x="130.8" y="82.5">Flat side is</text>
<text x="131.3" y="80.5">Blue tint</text>
<text x="65.8" y="84.6">To holdover</text>
<text x="66.8" y="86.6">track 2</text>
<text x="131.3" y="84.6">cathode</text>
<text x="100.6" y="94.7">Sensor Circuit, S10 - S13</text>
<text x="47.3" y="100.3">Power Polarity Relay 2</text>
<text x="119.6" y="100.1">W</text>
<text x="119.6" y="102.6">Bk</text>
<text x="119.6" y="105.2">R</text>
<text x="119.6" y="107.7">G</text>
<text x="185.9" y="104.6">28 pin DIP header showing position and connection of the discrete</text>
<text x="185.9" y="106.6">components for two block detectors. Dotted line indicate wire</text>
<text x="35.3" y="111">J3:5</text>
<text x="64.3" y="111">J3:6</text>
<text x="119.6" y="110.2">Y</text>
<text x="119.6" y="112.8">Bl</text>
<text x="185.9" y="108.7">connections to simplify drawing. Marked pad indicates transformer</text>
<text x="185.9" y="110.7">connection.</text>
<text x="68.8" y="123.7">To yard</text>
<text x="69.3" y="125.7">track</text>
<text x="47.3" y="139.4">Power Polarity Relay 3</text>
</g>
<g font-size="1.8" fill="#008484">
<text x="71.6" y="33.2">+5V</text>
<text x="135.8" y="68.2">2N5778</text>
<text x="71.6" y="72.6">+5V</text>
<text x="104.7" y="76.8">Plug_Sx</text>
<text x="132.3" y="77.1">IR LED</text>
<text x="105" y="107.5">S10-S13</text>
<text x="71.6" y="111.7">+5V</text>
</g>
<g font-size="1.7" fill="#0000af">
<text x="146.6" y="68">Top view pins</text>
<text x="146.6" y="72">Round side is</text>
<text x="147.9" y="70">B C E</text>
<text x="147" y="73.9">IR sensitive</text>
</g>
<g font-size="1.4" fill="#008484">
<text x="196.4" y="38.1">1K</text>
<text x="207.9" y="38.6">1N4148</text>
<text x="224.2" y="38.8">1K</text>
<text x="209.4" y="47.8">10uf</text>
<text x="209.4" y="44.5">10uf</text>
<text x="225.1" y="44.5">5.1v</text>
<text x="155.9" y="48.6" transform="rotate(-90 155.9 48.6)">1N5400</text>
<text x="207.6" y="53.9">1N4148</text>
<text x="221.8" y="48.5">100K</text>
<text x="225.8" y="83.1" transform="rotate(-90 225.8 83.1)">1K</text>
<text x="229.9" y="83" transform="rotate(-90 229.9 83)">100K</text>
</g>
<g font-size="1.4" fill="#008400">
<text x="207.5" y="83" transform="rotate(-90 207.5 83)">100K</text>
<text x="211.6" y="83.1" transform="rotate(-90 211.6 83.1)">1K</text>
</g>
</svg>
